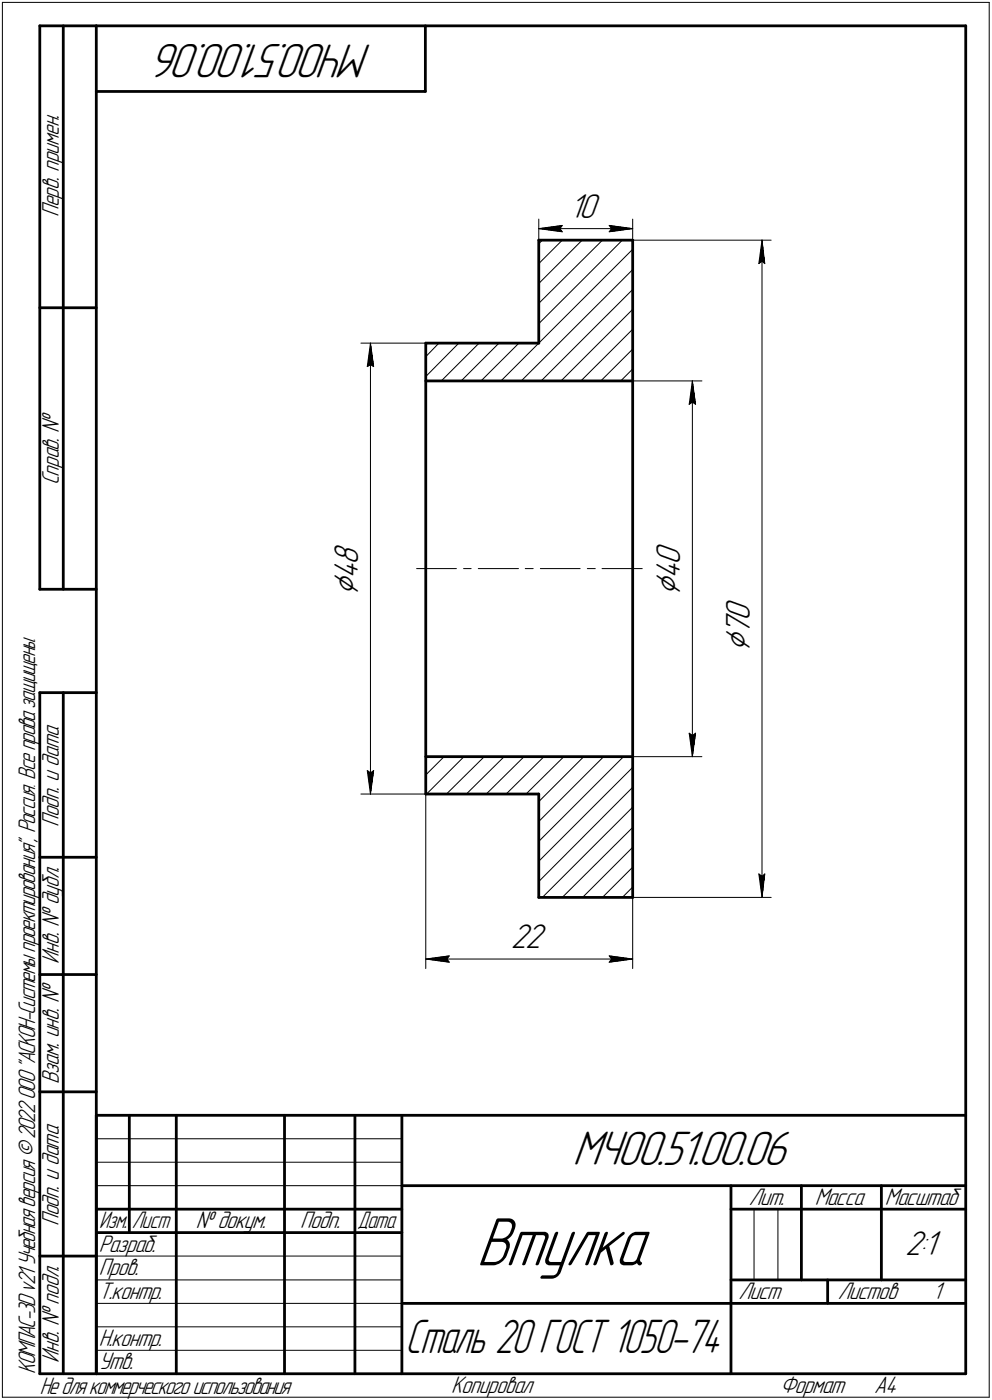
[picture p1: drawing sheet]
<svg xmlns="http://www.w3.org/2000/svg" width="211mm" height="298mm" viewBox="0 0 211 298" stroke-linecap="round" stroke-linejoin="round" font-family="sans-serif">
<g fill="none" stroke="#000" stroke-width=".59">
<path d="M8.5 5.5v120zM8.5 5.5h12zM13.5 5.5v120zM20.5 5.5v287zM20.5 5.5h185zM20.5 19.5h70zM90.5 5.5v14zM205.5 5.5v287zM114.6 51.1v22zM114.6 51.1h20zM134.6 51.1v140zM8.5 65.5h12z"/>
<path d="M90.6 73.1v96zM90.6 73.1h24zM90.6 81.1h44zM8.5 125.5h12zM8.5 147.5v145zM8.5 147.5h12zM13.5 147.5v145zM90.6 169.1h24zM90.6 161.1h44zM114.6 169.1v22zM8.5 182.5h12zM114.6 191.1h20z"/>
<path d="M8.5 207.5h12zM8.5 232.5h12zM20.5 237.5h185zM20.5 237.5v55zM27.5 237.5v25zM37.5 237.5v55zM60.5 237.5v55zM75.5 237.5v55zM85.5 237.5v55zM20.5 257.5h65zM85.5 252.5h120zM155.5 252.5v40z"/>
<path d="M155.5 257.5h15zM170.5 252.5v20zM170.5 257.5h35zM187.5 252.5v20zM8.5 267.5h12zM20.5 262.5h65zM85.5 277.5h70zM155.5 277.5h50zM155.5 272.5h50zM176.1 272.5v5zM8.5 292.5h12zM20.5 292.5h185z"/>
</g>
<g fill="none" stroke="#000" stroke-width=".21">
<path d="M.5 .5v297zM.5 .5h210zM210.5 .5v297zM114.6 56.1l5-5zM114.6 51.9l.8-.8zM114.6 46.7v4.4zM114.6 48.7l5-.7zM114.6 48.7l5 .7zM114.6 48.7h20zM119.1 48.7l.5 .7zM119.6 48l-.5 .7zM129.6 49.4l5-.7z"/>
<path d="M129.6 48l.5 .7zM129.6 48l5 .7zM130.1 48.7l-.5 .7zM134.6 51.1h29.5zM134.6 46.7v4.4zM161.5 56.1l.6-.5zM162.1 51.1l.6 5zM162.1 55.6l.6 .5zM162.1 51.1l-.6 5zM162.1 51.1v140zM76.8 73.1h13.8zM78.1 78.1l.7-.5z"/>
<path d="M78.8 73.1l.7 5zM78.8 77.6l.7 .5zM78.8 73.1l-.7 5zM78.8 73.1v96zM93.4 73.1l-2.8 2.8zM97.6 73.1l-7 7.1zM106.2 73.1l-8.1 8zM114.6 68.9l17.8-17.8zM114.6 64.6l13.6-13.5zM114.6 60.4l9.3-9.3zM93.9 81.1l8-8zM102.4 81.1l8-8z"/>
<path d="M106.6 81.1l28-28zM110.9 81.1l23.7-23.7zM115.1 81.1l19.5-19.5zM119.4 81.1l15.2-15.2zM123.6 81.1l11-11zM127.8 81.1l6.8-6.8zM132.1 81.1l2.5-2.5zM134.6 81.1h14.8zM146.6 86.1l.7-.5zM147.3 81.1l.7 5zM147.3 85.6l.7 .5zM147.3 81.1l-.7 5z"/>
<path d="M147.3 81.1v80zM88.6 121.1h8.5zM98.6 121.1h1.6zM101.8 121.1h8.5zM111.8 121.1h1.7zM115 121.1h8.4zM125 121.1h1.7zM128.1 121.1h8.6zM146.6 156.1l.7 5zM146.6 156.1l.7 .5zM147.3 156.6l.7-.5zM148 156.1l-.7 5z"/>
<path d="M76.8 169.1h13.8zM78.1 164.1l.7 5zM78.1 164.1l.7 .5zM78.8 164.6l.7-.5zM79.5 164.1l-.7 5zM90.6 165l3.9-3.9zM90.6 169.1v37.1zM90.8 169.1l7.9-8zM95 169.1l8-8zM99.2 169.1l8.1-8zM103.5 169.1l8-8zM107.7 169.1l8-8z"/>
<path d="M111.9 169.1l8.1-8zM114.6 179.2l18.1-18.1zM114.6 174.9l13.8-13.8zM114.6 170.7l9.6-9.6zM134.6 167.6l-20 20.1zM134.6 161.1h14.8zM114.6 183.4l20-20zM115.4 191.1l19.2-19.2zM119.6 191.1l15-14.9zM124 191.1l10.6-10.7zM128.2 191.1l6.4-6.4zM132.4 191.1l2.2-2.2z"/>
<path d="M134.6 191.1h29.5zM134.6 191.1v15.1zM161.5 186.1l.6 5zM161.5 186.1l.6 .5zM162.1 186.6l.6-.5zM162.7 186.1l-.6 5zM90.6 204.2l5-.7zM90.6 204.2l5 .7zM90.6 204.2h44zM95.1 204.2l.5 .7zM95.6 203.5l-.5 .7zM129.6 204.9l5-.7z"/>
<path d="M129.6 203.5l.5 .7zM129.6 203.5l5 .7zM130.1 204.2l-.5 .7zM20.5 247.5h65zM20.5 252.5h65zM20.5 242.5h65zM160.4 257.5v15zM165.5 257.5v15zM20.5 267.5h65zM20.5 272.5h65zM20.5 277.5h65zM.5 297.5h210z"/>
<path d="M20.5 282.5h65zM20.5 287.5h65z"/>
</g>
<g fill="#fff" stroke="#fff" stroke-width=".21">
<path d="M153.8 127.3h7.3zM153.8 127.4h7.3zM153.8 127.5h7.3zM153.8 127.6h7.3zM153.8 127.7h7.3zM153.8 127.8h7.3zM153.8 127.8h7.3zM153.8 127.9h7.3zM153.8 128h7.3zM153.8 128.1h7.3zM153.8 128.2h7.3zM153.8 128.3h7.3zM153.8 128.4h7.3zM153.8 128.4h7.3zM153.8 128.5h7.3zM153.8 128.6h7.3zM153.8 128.7h7.3zM153.8 128.8h7.3zM153.8 128.9h7.3zM153.8 128.9h7.3zM153.8 129h7.3zM153.8 129.1h7.3zM153.8 129.2h7.3zM153.8 129.3h7.3zM153.8 129.4h7.3zM153.8 129.5h7.3zM153.8 129.5h7.3zM153.8 129.6h7.3zM153.8 129.7h7.3zM153.8 129.8h7.3zM153.8 129.9h7.3zM153.8 130h7.3zM153.8 130h7.3zM153.8 130.1h7.3zM153.8 130.2h7.3zM153.8 130.3h7.3zM153.8 130.4h7.3zM153.8 130.5h7.3zM153.8 130.6h7.3zM153.8 130.6h7.3zM153.8 130.7h7.3zM153.8 130.8h7.3zM153.8 130.9h7.3zM153.8 131h7.3zM153.8 131.1h7.3zM153.8 131.1h7.3zM153.8 131.2h7.3zM153.8 131.3h7.3zM153.8 131.4h7.3zM153.8 131.5h7.3zM153.8 131.6h7.3zM153.8 131.7h7.3zM153.8 131.7h7.3zM153.8 131.8h7.3zM153.8 131.9h7.3zM153.8 132h7.3zM153.8 132.1h7.3zM153.8 132.2h7.3zM153.8 132.2h7.3zM153.8 132.3h7.3zM153.8 132.4h7.3zM153.8 132.5h7.3zM153.8 132.6h7.3zM153.8 132.7h7.3zM153.8 132.8h7.3zM153.8 132.8h7.3zM153.8 132.9h7.3zM153.8 133h7.3zM153.8 133.1h7.3zM153.8 133.2h7.3zM153.8 133.3h7.3zM153.8 133.3h7.3zM153.8 133.4h7.3zM153.8 133.5h7.3zM153.8 133.6h7.3zM153.8 133.7h7.3zM153.8 133.8h7.3zM153.8 133.9h7.3zM153.8 133.9h7.3zM153.8 134h7.3zM153.8 134.1h7.3zM153.8 134.2h7.3zM153.8 134.3h7.3zM153.8 134.4h7.3zM153.8 134.5h7.3zM153.8 134.5h7.3zM153.8 134.6h7.3zM153.8 134.7h7.3zM153.8 134.8h7.3zM153.8 134.9h7.3zM153.8 135h7.3zM153.8 135h7.3zM153.8 135.1h7.3zM153.8 135.2h7.3zM153.8 135.3h7.3zM153.8 135.4h7.3zM153.8 135.5h7.3zM153.8 135.6h7.3zM153.8 135.6h7.3zM153.8 135.7h7.3zM153.8 135.8h7.3zM153.8 135.9h7.3zM153.8 136h7.3zM153.8 136.1h7.3zM153.8 136.1h7.3zM153.8 136.2h7.3zM153.8 136.3h7.3zM153.8 136.4h7.3zM153.8 136.5h7.3zM153.8 136.6h7.3zM153.8 136.7h7.3zM153.8 136.7h7.3zM153.8 136.8h7.3zM153.8 136.9h7.3zM153.8 137h7.3zM153.8 137.1h7.3zM153.8 137.2h7.3zM153.8 137.2h7.3zM153.8 137.3h7.3zM153.8 137.4h7.3zM153.8 137.5h7.3zM153.8 137.6h7.3zM153.8 137.7h7.3zM153.8 137.8h7.3zM153.8 137.8h7.3zM153.8 137.9h7.3zM153.8 138h7.3zM153.8 138.1h7.3zM153.8 138.2h7.3zM153.8 138.3h7.3zM153.8 138.3h7.3zM153.8 138.4h7.3zM153.8 138.5h7.3zM153.8 138.6h7.3zM153.8 138.7h7.3zM153.8 138.8h7.3z"/>
<path d="M160.9 185.6h2.4zM161 185.7h2.3zM161 185.8h2.3zM161 185.8h2.3zM161 185.9h2.3zM161 186h2.3zM161 186.1h2.3zM161 186.2h2.3zM161 186.3h2.2zM161 186.4h2.2zM161 186.4h2.2zM161 186.5h2.2zM161 186.6h2.2zM161 186.7h2.2zM161 186.8h2.2zM161.1 186.9h2.1zM161.1 186.9h2.1zM161.1 187h2.1zM161.1 187.1h2.1zM161.1 187.2h2.1zM161.1 187.3h2.1zM161.1 187.4h2.1zM161.1 187.5h2zM161.2 187.5h1.9zM161.2 187.6h1.9zM161.2 187.7h1.9zM161.2 187.8h1.9zM161.2 187.9h1.9zM161.2 188h1.9zM161.2 188h1.9zM161.3 188.1h1.7zM161.3 188.2h1.7zM161.3 188.3h1.7zM161.3 188.4h1.7zM161.3 188.5h1.7zM161.3 188.6h1.7zM161.3 188.6h1.7zM161.4 188.7h1.5zM161.4 188.8h1.5zM161.4 188.9h1.5zM161.4 189h1.5zM161.4 189.1h1.5zM161.4 189.1h1.5zM161.4 189.2h1.5zM161.4 189.3h1.4zM161.5 189.4h1.3zM161.5 189.5h1.3zM161.5 189.6h1.2zM161.5 189.7h1.2zM161.6 189.7h1.1zM161.6 189.8h1zM161.6 189.9h1zM161.7 190h.9zM161.7 190.1h.9zM161.8 190.2h.8zM161.8 190.2h.7zM161.9 190.3h.6zM161.9 190.4h.6zM161.9 190.5h.5zM162 190.6h.4zM162 190.7h.3zM162.1 190.8h.2zM162.1 190.8h.2z"/>
<path d="M162.1 51.4h.2zM162.1 51.5h.2zM162 51.6h.3zM162 51.6h.4zM161.9 51.7h.5zM161.9 51.8h.6zM161.9 51.9h.6zM161.8 52h.7zM161.8 52.1h.8zM161.7 52.2h.9zM161.7 52.2h.9zM161.6 52.3h1zM161.6 52.4h1zM161.6 52.5h1.1zM161.5 52.6h1.2zM161.5 52.7h1.2zM161.5 52.7h1.3zM161.5 52.8h1.3zM161.4 52.9h1.4zM161.4 53h1.5zM161.4 53.1h1.5zM161.4 53.2h1.5zM161.4 53.3h1.5zM161.4 53.3h1.5zM161.4 53.4h1.5zM161.4 53.5h1.5zM161.3 53.6h1.7zM161.3 53.7h1.7zM161.3 53.8h1.7zM161.3 53.8h1.7zM161.3 53.9h1.7zM161.3 54h1.7zM161.3 54.1h1.7zM161.2 54.2h1.9zM161.2 54.3h1.9zM161.2 54.4h1.9zM161.2 54.4h1.9zM161.2 54.5h1.9zM161.2 54.6h1.9zM161.2 54.7h1.9zM161.1 54.8h2zM161.1 54.9h2.1zM161.1 54.9h2.1zM161.1 55h2.1zM161.1 55.1h2.1zM161.1 55.2h2.1zM161.1 55.3h2.1zM161.1 55.4h2.1zM161 55.5h2.2zM161 55.5h2.2zM161 55.6h2.2zM161 55.7h2.2zM161 55.8h2.2zM161 55.9h2.2zM161 56h2.2zM161 56h2.3zM161 56.1h2.3zM161 56.2h2.3zM161 56.3h2.3zM161 56.4h2.3zM161 56.5h2.3zM161 56.6h2.3z"/>
<path d="M70.4 115.4h7.4zM70.4 115.5h7.4zM70.4 115.6h7.4zM70.4 115.7h7.4zM70.4 115.7h7.4zM70.4 115.8h7.4zM70.4 115.9h7.4zM70.4 116h7.4zM70.4 116.1h7.4zM70.4 116.2h7.4zM70.4 116.2h7.4zM70.4 116.3h7.4zM70.4 116.4h7.4zM70.4 116.5h7.4zM70.4 116.6h7.4zM70.4 116.7h7.4zM70.4 116.8h7.4zM70.4 116.8h7.4zM70.4 116.9h7.4zM70.4 117h7.4zM70.4 117.1h7.4zM70.4 117.2h7.4zM70.4 117.3h7.4zM70.4 117.3h7.4zM70.4 117.4h7.4zM70.4 117.5h7.4zM70.4 117.6h7.4zM70.4 117.7h7.4zM70.4 117.8h7.4zM70.4 117.9h7.4zM70.4 117.9h7.4zM70.4 118h7.4zM70.4 118.1h7.4zM70.4 118.2h7.4zM70.4 118.3h7.4zM70.4 118.4h7.4zM70.4 118.4h7.4zM70.4 118.5h7.4zM70.4 118.6h7.4zM70.4 118.7h7.4zM70.4 118.8h7.4zM70.4 118.9h7.4zM70.4 119h7.4zM70.4 119h7.4zM70.4 119.1h7.4zM70.4 119.2h7.4zM70.4 119.3h7.4zM70.4 119.4h7.4zM70.4 119.5h7.4zM70.4 119.5h7.4zM70.4 119.6h7.4zM70.4 119.7h7.4zM70.4 119.8h7.4zM70.4 119.9h7.4zM70.4 120h7.4zM70.4 120.1h7.4zM70.4 120.1h7.4zM70.4 120.2h7.4zM70.4 120.3h7.4zM70.4 120.4h7.4zM70.4 120.5h7.4zM70.4 120.6h7.4zM70.4 120.6h7.4zM70.4 120.7h7.4zM70.4 120.8h7.4zM70.4 120.9h7.4zM70.4 121h7.4zM70.4 121.1h7.4zM70.4 121.2h7.4zM70.4 121.2h7.4zM70.4 121.3h7.4zM70.4 121.4h7.4zM70.4 121.5h7.4zM70.4 121.6h7.4zM70.4 121.7h7.4zM70.4 121.8h7.4zM70.4 121.8h7.4zM70.4 121.9h7.4zM70.4 122h7.4zM70.4 122.1h7.4zM70.4 122.2h7.4zM70.4 122.3h7.4zM70.4 122.3h7.4zM70.4 122.4h7.4zM70.4 122.5h7.4zM70.4 122.6h7.4zM70.4 122.7h7.4zM70.4 122.8h7.4zM70.4 122.9h7.4zM70.4 122.9h7.4zM70.4 123h7.4zM70.4 123.1h7.4zM70.4 123.2h7.4zM70.4 123.3h7.4zM70.4 123.4h7.4zM70.4 123.4h7.4zM70.4 123.5h7.4zM70.4 123.6h7.4zM70.4 123.7h7.4zM70.4 123.8h7.4zM70.4 123.9h7.4zM70.4 124h7.4zM70.4 124h7.4zM70.4 124.1h7.4zM70.4 124.2h7.4zM70.4 124.3h7.4zM70.4 124.4h7.4zM70.4 124.5h7.4zM70.4 124.5h7.4zM70.4 124.6h7.4zM70.4 124.7h7.4zM70.4 124.8h7.4zM70.4 124.9h7.4zM70.4 125h7.4zM70.4 125.1h7.4zM70.4 125.1h7.4zM70.4 125.2h7.4zM70.4 125.3h7.4zM70.4 125.4h7.4zM70.4 125.5h7.4zM70.4 125.6h7.4zM70.4 125.6h7.4zM70.4 125.7h7.4zM70.4 125.8h7.4zM70.4 125.9h7.4zM70.4 126h7.4zM70.4 126.1h7.4zM70.4 126.2h7.4zM70.4 126.2h7.4zM70.4 126.3h7.4zM70.4 126.4h7.4zM70.4 126.5h7.4zM70.4 126.6h7.4zM70.4 126.7h7.4zM70.4 126.7h7.4z"/>
<path d="M77.6 163.6h2.5zM77.7 163.7h2.4zM77.7 163.7h2.4zM77.7 163.8h2.4zM77.7 163.9h2.4zM77.7 164h2.4zM77.7 164.1h2.4zM77.7 164.2h2.4zM77.7 164.3h2.3zM77.8 164.3h2.2zM77.8 164.4h2.2zM77.8 164.5h2.2zM77.8 164.6h2.2zM77.8 164.7h2.2zM77.8 164.8h2.2zM77.8 164.8h2.1zM77.8 164.9h2.1zM77.8 165h2.1zM77.9 165.1h2zM77.9 165.2h2zM77.9 165.3h2zM77.9 165.4h2zM77.9 165.4h1.9zM77.9 165.5h1.9zM77.9 165.6h1.9zM77.9 165.7h1.9zM77.9 165.8h1.9zM78 165.9h1.8zM78 165.9h1.8zM78 166h1.8zM78 166.1h1.8zM78 166.2h1.8zM78 166.3h1.8zM78 166.4h1.8zM78 166.5h1.8zM78 166.5h1.8zM78.1 166.6h1.7zM78.1 166.7h1.6zM78.1 166.8h1.6zM78.1 166.9h1.6zM78.1 167h1.6zM78.1 167h1.6zM78.1 167.1h1.6zM78.1 167.2h1.6zM78.1 167.3h1.5zM78.1 167.4h1.5zM78.1 167.5h1.5zM78.2 167.6h1.3zM78.2 167.6h1.3zM78.3 167.7h1.1zM78.3 167.8h1.1zM78.3 167.9h1zM78.4 168h.9zM78.4 168.1h.9zM78.5 168.1h.7zM78.5 168.2h.7zM78.6 168.3h.6zM78.6 168.4h.6zM78.6 168.5h.5zM78.7 168.6h.4zM78.7 168.7h.4zM78.7 168.7h.3zM78.7 168.8h.3z"/>
<path d="M78.7 73.3h.3zM78.7 73.4h.3zM78.7 73.5h.4zM78.7 73.6h.4zM78.7 73.7h.4zM78.6 73.7h.6zM78.6 73.8h.6zM78.5 73.9h.7zM78.5 74h.7zM78.5 74.1h.7zM78.4 74.2h.9zM78.4 74.3h.9zM78.3 74.3h1.1zM78.3 74.4h1.1zM78.3 74.5h1.1zM78.2 74.6h1.3zM78.2 74.7h1.3zM78.1 74.8h1.5zM78.1 74.8h1.5zM78.1 74.9h1.5zM78.1 75h1.6zM78.1 75.1h1.6zM78.1 75.2h1.6zM78.1 75.3h1.6zM78.1 75.4h1.6zM78.1 75.4h1.6zM78.1 75.5h1.6zM78.1 75.6h1.7zM78 75.7h1.8zM78 75.8h1.8zM78 75.9h1.8zM78 75.9h1.8zM78 76h1.8zM78 76.1h1.8zM78 76.2h1.8zM78 76.3h1.8zM78 76.4h1.8zM77.9 76.5h1.9zM77.9 76.5h1.9zM77.9 76.6h1.9zM77.9 76.7h1.9zM77.9 76.8h2zM77.9 76.9h2zM77.9 77h2zM77.9 77h2zM77.8 77.1h2.1zM77.8 77.2h2.1zM77.8 77.3h2.1zM77.8 77.4h2.2zM77.8 77.5h2.2zM77.8 77.6h2.2zM77.8 77.6h2.2zM77.8 77.7h2.2zM77.8 77.8h2.2zM77.7 77.9h2.3zM77.7 78h2.4zM77.7 78.1h2.4zM77.7 78.1h2.4zM77.7 78.2h2.4zM77.7 78.3h2.4zM77.7 78.4h2.4zM77.7 78.5h2.4z"/>
<path d="M121.2 41.7h6.8zM121.2 41.7h6.8zM121.2 41.8h6.8zM121.2 41.9h6.8zM121.2 42h6.8zM121.2 42.1h6.8zM121.2 42.2h6.8zM121.2 42.2h6.8zM121.2 42.3h6.8zM121.2 42.4h6.8zM121.2 42.5h6.8zM121.2 42.6h6.8zM121.2 42.7h6.8zM121.2 42.8h6.8zM121.2 42.8h6.8zM121.2 42.9h6.8zM121.2 43h6.8zM121.2 43.1h6.8zM121.2 43.2h6.8zM121.2 43.3h6.8zM121.2 43.3h6.8zM121.2 43.4h6.8zM121.2 43.5h6.8zM121.2 43.6h6.8zM121.2 43.7h6.8zM121.2 43.8h6.8zM121.2 43.9h6.8zM121.2 43.9h6.8zM121.2 44h6.8zM121.2 44.1h6.8zM121.2 44.2h6.8zM121.2 44.3h6.8zM121.2 44.4h6.8zM121.2 44.4h6.8zM121.2 44.5h6.8zM121.2 44.6h6.8zM121.2 44.7h6.8zM121.2 44.8h6.8zM121.2 44.9h6.8zM121.2 45h6.8zM121.2 45h6.8zM121.2 45.1h6.8zM121.2 45.2h6.8zM121.2 45.3h6.8zM121.2 45.4h6.8zM121.2 45.5h6.8zM121.2 45.6h6.8zM121.2 45.6h6.8zM121.2 45.7h6.8zM121.2 45.8h6.8zM121.2 45.9h6.8zM121.2 46h6.8zM121.2 46.1h6.8zM121.2 46.1h6.8zM121.2 46.2h6.8zM121.2 46.3h6.8zM121.2 46.4h6.8zM121.2 46.5h6.8zM121.2 46.6h6.8zM121.2 46.7h6.8zM121.2 46.7h6.8zM121.2 46.8h6.8zM121.2 46.9h6.8zM121.2 47h6.8zM121.2 47.1h6.8zM121.2 47.2h6.8zM121.2 47.2h6.8zM121.2 47.3h6.8zM121.2 47.4h6.8zM121.2 47.5h6.8zM121.2 47.6h6.8z"/>
<path d="M119.5 47.5h.6zM119 47.6h1.1zM118.3 47.7h1.8zM117.7 47.8h2.4zM117.1 47.8h3zM116.4 47.9h3.7zM116.2 48h3.9zM116.1 48.1h4zM115.8 48.2h4.3zM115.7 48.3h4.4zM115.5 48.3h4.6zM115.2 48.4h4.9zM115.1 48.5h5zM114.9 48.6h5.2zM114.6 48.7h5.5zM114.9 48.8h5.2zM115.1 48.9h5zM115.2 48.9h4.9zM115.5 49h4.6zM115.7 49.1h4.4zM115.8 49.2h4.3zM116.1 49.3h4zM116.2 49.4h3.9zM116.4 49.4h3.7zM117.2 49.5h2.9zM117.9 49.6h2.2zM118.7 49.7h1.4zM119.5 49.8h.6z"/>
<path d="M129.1 47.5h.7zM129.1 47.6h1.3zM129.1 47.7h1.9zM129.1 47.8h2.6zM129.1 47.8h3.1zM129.1 47.9h3.7zM129.1 48h4zM129.1 48.1h4.2zM129.1 48.2h4.3zM129.1 48.3h4.6zM129.1 48.3h4.8zM129.1 48.4h4.9zM129.1 48.5h5.2zM129.1 48.6h5.4zM129.1 48.7h5.5zM129.1 48.8h5.4zM129.1 48.9h5.2zM129.1 48.9h4.9zM129.1 49h4.8zM129.1 49.1h4.6zM129.1 49.2h4.3zM129.1 49.3h4.2zM129.1 49.4h4zM129.1 49.4h3.7zM129.1 49.5h3.1zM129.1 49.6h2.3zM129.1 49.7h1.5zM129.1 49.8h.8z"/>
<path d="M108.6 197.2h8zM108.6 197.3h8zM108.6 197.4h8zM108.6 197.4h8zM108.6 197.5h8zM108.6 197.6h8zM108.6 197.7h8zM108.6 197.8h8zM108.6 197.9h8zM108.6 198h8zM108.6 198h8zM108.6 198.1h8zM108.6 198.2h8zM108.6 198.3h8zM108.6 198.4h8zM108.6 198.5h8zM108.6 198.5h8zM108.6 198.6h8zM108.6 198.7h8zM108.6 198.8h8zM108.6 198.9h8zM108.6 199h8zM108.6 199.1h8zM108.6 199.1h8zM108.6 199.2h8zM108.6 199.3h8zM108.6 199.4h8zM108.6 199.5h8zM108.6 199.6h8zM108.6 199.6h8zM108.6 199.7h8zM108.6 199.8h8zM108.6 199.9h8zM108.6 200h8zM108.6 200.1h8zM108.6 200.2h8zM108.6 200.2h8zM108.6 200.3h8zM108.6 200.4h8zM108.6 200.5h8zM108.6 200.6h8zM108.6 200.7h8zM108.6 200.7h8zM108.6 200.8h8zM108.6 200.9h8zM108.6 201h8zM108.6 201.1h8zM108.6 201.2h8zM108.6 201.3h8zM108.6 201.3h8zM108.6 201.4h8zM108.6 201.5h8zM108.6 201.6h8zM108.6 201.7h8zM108.6 201.8h8zM108.6 201.8h8zM108.6 201.9h8zM108.6 202h8zM108.6 202.1h8zM108.6 202.2h8zM108.6 202.3h8zM108.6 202.4h8zM108.6 202.4h8zM108.6 202.5h8zM108.6 202.6h8zM108.6 202.7h8zM108.6 202.8h8zM108.6 202.9h8zM108.6 202.9h8zM108.6 203h8zM108.6 203.1h8z"/>
<path d="M95.4 203.1h.7zM94.7 203.2h1.4zM93.9 203.3h2.2zM93.1 203.4h3zM92.4 203.5h3.7zM92.2 203.5h3.9zM92 203.6h4.1zM91.8 203.7h4.3zM91.6 203.8h4.5zM91.4 203.9h4.7zM91.2 204h4.9zM91 204h5.1zM90.8 204.1h5.3zM90.6 204.2h5.5zM90.8 204.3h5.3zM91 204.4h5.1zM91.2 204.5h4.9zM91.4 204.6h4.7zM91.6 204.6h4.5zM91.8 204.7h4.3zM92 204.8h4.1zM92.2 204.9h3.9zM92.4 205h3.7zM93 205.1h3.1zM93.6 205.1h2.5zM94.2 205.2h1.9zM94.9 205.3h1.2zM95.5 205.4h.6z"/>
<path d="M129.1 203.1h.8zM129.1 203.2h1.5zM129.1 203.3h2.3zM129.1 203.4h3.1zM129.1 203.5h3.7zM129.1 203.5h4zM129.1 203.6h4.2zM129.1 203.7h4.3zM129.1 203.8h4.6zM129.1 203.9h4.8zM129.1 204h4.9zM129.1 204h5.2zM129.1 204.1h5.4zM129.1 204.2h5.5zM129.1 204.3h5.4zM129.1 204.4h5.2zM129.1 204.5h4.9zM129.1 204.6h4.8zM129.1 204.6h4.6zM129.1 204.7h4.3zM129.1 204.8h4.2zM129.1 204.9h4zM129.1 205h3.7zM129.1 205.1h3.1zM129.1 205.1h2.6zM129.1 205.2h1.9zM129.1 205.3h1.3zM129.1 205.4h.7z"/>
<path d="M138.9 115.4h7.4zM138.9 115.5h7.4zM138.9 115.6h7.4zM138.9 115.7h7.4zM138.9 115.7h7.4zM138.9 115.8h7.4zM138.9 115.9h7.4zM138.9 116h7.4zM138.9 116.1h7.4zM138.9 116.2h7.4zM138.9 116.2h7.4zM138.9 116.3h7.4zM138.9 116.4h7.4zM138.9 116.5h7.4zM138.9 116.6h7.4zM138.9 116.7h7.4zM138.9 116.8h7.4zM138.9 116.8h7.4zM138.9 116.9h7.4zM138.9 117h7.4zM138.9 117.1h7.4zM138.9 117.2h7.4zM138.9 117.3h7.4zM138.9 117.3h7.4zM138.9 117.4h7.4zM138.9 117.5h7.4zM138.9 117.6h7.4zM138.9 117.7h7.4zM138.9 117.8h7.4zM138.9 117.9h7.4zM138.9 117.9h7.4zM138.9 118h7.4zM138.9 118.1h7.4zM138.9 118.2h7.4zM138.9 118.3h7.4zM138.9 118.4h7.4zM138.9 118.4h7.4zM138.9 118.5h7.4zM138.9 118.6h7.4zM138.9 118.7h7.4zM138.9 118.8h7.4zM138.9 118.9h7.4zM138.9 119h7.4zM138.9 119h7.4zM138.9 119.1h7.4zM138.9 119.2h7.4zM138.9 119.3h7.4zM138.9 119.4h7.4zM138.9 119.5h7.4zM138.9 119.5h7.4zM138.9 119.6h7.4zM138.9 119.7h7.4zM138.9 119.8h7.4zM138.9 119.9h7.4zM138.9 120h7.4zM138.9 120.1h7.4zM138.9 120.1h7.4zM138.9 120.2h7.4zM138.9 120.3h7.4zM138.9 120.4h7.4zM138.9 120.5h7.4zM138.9 120.6h7.4zM138.9 120.6h7.4zM138.9 120.7h7.4zM138.9 120.8h7.4zM138.9 120.9h7.4zM138.9 121h7.4zM138.9 121.1h7.4zM138.9 121.2h7.4zM138.9 121.2h7.4zM138.9 121.3h7.4zM138.9 121.4h7.4zM138.9 121.5h7.4zM138.9 121.6h7.4zM138.9 121.7h7.4zM138.9 121.8h7.4zM138.9 121.8h7.4zM138.9 121.9h7.4zM138.9 122h7.4zM138.9 122.1h7.4zM138.9 122.2h7.4zM138.9 122.3h7.4zM138.9 122.3h7.4zM138.9 122.4h7.4zM138.9 122.5h7.4zM138.9 122.6h7.4zM138.9 122.7h7.4zM138.9 122.8h7.4zM138.9 122.9h7.4zM138.9 122.9h7.4zM138.9 123h7.4zM138.9 123.1h7.4zM138.9 123.2h7.4zM138.9 123.3h7.4zM138.9 123.4h7.4zM138.9 123.4h7.4zM138.9 123.5h7.4zM138.9 123.6h7.4zM138.9 123.7h7.4zM138.9 123.8h7.4zM138.9 123.9h7.4zM138.9 124h7.4zM138.9 124h7.4zM138.9 124.1h7.4zM138.9 124.2h7.4zM138.9 124.3h7.4zM138.9 124.4h7.4zM138.9 124.5h7.4zM138.9 124.5h7.4zM138.9 124.6h7.4zM138.9 124.7h7.4zM138.9 124.8h7.4zM138.9 124.9h7.4zM138.9 125h7.4zM138.9 125.1h7.4zM138.9 125.1h7.4zM138.9 125.2h7.4zM138.9 125.3h7.4zM138.9 125.4h7.4zM138.9 125.5h7.4zM138.9 125.6h7.4zM138.9 125.6h7.4zM138.9 125.7h7.4zM138.9 125.8h7.4zM138.9 125.9h7.4zM138.9 126h7.4zM138.9 126.1h7.4zM138.9 126.2h7.4zM138.9 126.2h7.4zM138.9 126.3h7.4zM138.9 126.4h7.4zM138.9 126.5h7.4zM138.9 126.6h7.4zM138.9 126.7h7.4zM138.9 126.7h7.4z"/>
<path d="M147.2 81.4h.3zM147.2 81.4h.3zM147.2 81.5h.4zM147.2 81.6h.4zM147.1 81.7h.5zM147.1 81.8h.6zM147.1 81.9h.6zM147 82h.7zM147 82h.7zM146.9 82.1h.9zM146.9 82.2h.9zM146.8 82.3h1zM146.8 82.4h1.1zM146.8 82.5h1.1zM146.7 82.5h1.3zM146.7 82.6h1.3zM146.6 82.7h1.5zM146.6 82.8h1.5zM146.6 82.9h1.5zM146.6 83h1.6zM146.6 83.1h1.6zM146.6 83.1h1.6zM146.6 83.2h1.6zM146.6 83.3h1.6zM146.6 83.4h1.6zM146.6 83.5h1.6zM146.6 83.6h1.7zM146.5 83.7h1.8zM146.5 83.7h1.8zM146.5 83.8h1.8zM146.5 83.9h1.8zM146.5 84h1.8zM146.5 84.1h1.8zM146.5 84.2h1.8zM146.5 84.2h1.8zM146.5 84.3h1.8zM146.4 84.4h1.9zM146.4 84.5h1.9zM146.4 84.6h1.9zM146.4 84.7h1.9zM146.4 84.8h1.9zM146.4 84.8h2zM146.4 84.9h2zM146.4 85h2zM146.4 85.1h2zM146.3 85.2h2.1zM146.3 85.3h2.1zM146.3 85.3h2.1zM146.3 85.4h2.2zM146.3 85.5h2.2zM146.3 85.6h2.2zM146.3 85.7h2.2zM146.3 85.8h2.2zM146.3 85.9h2.2zM146.2 85.9h2.3zM146.2 86h2.4zM146.2 86.1h2.4zM146.2 86.2h2.4zM146.2 86.3h2.4zM146.2 86.4h2.4zM146.2 86.4h2.4zM146.2 86.5h2.4z"/>
<path d="M146.1 155.6h2.5zM146.2 155.7h2.4zM146.2 155.8h2.4zM146.2 155.9h2.4zM146.2 156h2.4zM146.2 156h2.4zM146.2 156.1h2.4zM146.2 156.2h2.4zM146.2 156.3h2.3zM146.3 156.4h2.2zM146.3 156.5h2.2zM146.3 156.5h2.2zM146.3 156.6h2.2zM146.3 156.7h2.2zM146.3 156.8h2.2zM146.3 156.9h2.1zM146.3 157h2.1zM146.3 157.1h2.1zM146.4 157.1h2zM146.4 157.2h2zM146.4 157.3h2zM146.4 157.4h2zM146.4 157.5h1.9zM146.4 157.6h1.9zM146.4 157.6h1.9zM146.4 157.7h1.9zM146.4 157.8h1.9zM146.5 157.9h1.8zM146.5 158h1.8zM146.5 158.1h1.8zM146.5 158.2h1.8zM146.5 158.2h1.8zM146.5 158.3h1.8zM146.5 158.4h1.8zM146.5 158.5h1.8zM146.5 158.6h1.8zM146.6 158.7h1.7zM146.6 158.7h1.6zM146.6 158.8h1.6zM146.6 158.9h1.6zM146.6 159h1.6zM146.6 159.1h1.6zM146.6 159.2h1.6zM146.6 159.3h1.6zM146.6 159.3h1.5zM146.6 159.4h1.5zM146.6 159.5h1.5zM146.7 159.6h1.3zM146.7 159.7h1.3zM146.8 159.8h1.1zM146.8 159.9h1.1zM146.8 159.9h1zM146.9 160h.9zM146.9 160.1h.9zM147 160.2h.7zM147 160.3h.7zM147.1 160.4h.6zM147.1 160.4h.6zM147.1 160.5h.5zM147.2 160.6h.4zM147.2 160.7h.4zM147.2 160.8h.3zM147.2 160.9h.3z"/>
</g>
<g fill="#000" stroke="#000" stroke-width=".21">
<path d="M114.6 48.7h4.5zM115.3 48.8h3.9zM115.9 48.9h3.4zM116.6 48.9h2.8zM117.2 49h2.2zM117.8 49.1h1.7zM118.4 49.2h1.1zM119 49.3h.6z"/>
<path d="M119 48.1h.6zM118.4 48.2h1.1zM117.8 48.3h1.7zM117.2 48.3h2.2zM116.6 48.4h2.8zM115.9 48.5h3.4zM115.3 48.6h3.9z"/>
<path d="M129.7 48.1h.6zM129.8 48.2h1.1zM129.9 48.3h1.7zM129.9 48.3h2.3zM130 48.4h2.8zM130 48.5h3.4zM130.1 48.6h3.9z"/>
<path d="M130.1 48.7h4.5zM130.1 48.8h3.9zM130 48.9h3.4zM130 48.9h2.8zM129.9 49h2.3zM129.9 49.1h1.7zM129.8 49.2h1.1zM129.7 49.3h.6z"/>
<path d="M162 52.4h.1zM162 52.5h.1zM162 52.6h.1zM162 52.7h.1zM162 52.7h.1zM162 52.8h.1zM162 52.9h.1zM162 53h.1zM161.9 53.1h.2zM161.9 53.2h.2zM161.9 53.3h.2zM161.9 53.3h.2zM161.9 53.4h.2zM161.9 53.5h.2zM161.9 53.6h.2zM161.8 53.7h.3zM161.8 53.8h.3zM161.8 53.8h.3zM161.8 53.9h.3zM161.8 54h.3zM161.8 54.1h.3zM161.8 54.2h.3zM161.7 54.3h.4zM161.7 54.4h.4zM161.7 54.4h.4zM161.7 54.5h.4zM161.7 54.6h.4zM161.7 54.7h.4zM161.7 54.8h.4zM161.7 54.9h.4zM161.6 54.9h.5zM161.6 55h.5zM161.6 55.1h.5zM161.6 55.2h.5zM161.6 55.3h.5zM161.6 55.4h.5zM161.6 55.5h.5zM161.5 55.5h.6zM161.5 55.6h.6zM161.5 55.7h.6zM161.5 55.8h.5zM161.5 55.9h.3zM161.5 56h.2z"/>
<path d="M162.1 51.9h.2zM162.1 52h.2zM162.1 52.1h.2zM162.1 52.2h.2zM162.1 52.2h.2zM162.1 52.3h.2zM162.1 52.4h.2zM162.1 52.5h.2zM162.1 52.6h.3zM162.1 52.7h.3zM162.1 52.7h.3zM162.1 52.8h.3zM162.1 52.9h.3zM162.1 53h.3zM162.1 53.1h.3zM162.1 53.2h.3zM162.1 53.3h.3zM162.1 53.3h.4zM162.1 53.4h.4zM162.1 53.5h.4zM162.1 53.6h.4zM162.1 53.7h.4zM162.1 53.8h.4zM162.1 53.8h.4zM162.1 53.9h.4zM162.1 54h.5zM162.1 54.1h.5zM162.1 54.2h.5zM162.1 54.3h.5zM162.1 54.4h.5zM162.1 54.4h.5zM162.1 54.5h.5zM162.1 54.6h.5zM162.1 54.7h.5zM162.1 54.8h.5zM162.1 54.9h.5zM162.1 54.9h.5zM162.1 55h.5zM162.1 55.1h.5zM162.1 55.2h.5zM162.1 55.3h.5zM162.1 55.4h.5zM162.1 55.5h.6zM162.1 55.5h.6zM162.1 55.6h.6zM162.3 55.7h.4zM162.4 55.8h.3zM162.5 55.9h.2zM162.6 56h.1z"/>
<path d="M78.7 74.3h.1zM78.7 74.4h.1zM78.7 74.5h.1zM78.7 74.6h.1zM78.7 74.7h.1zM78.7 74.8h.1zM78.7 74.8h.1zM78.7 74.9h.1zM78.6 75h.2zM78.6 75.1h.2zM78.6 75.2h.2zM78.6 75.3h.2zM78.6 75.4h.2zM78.6 75.4h.2zM78.6 75.5h.2zM78.5 75.6h.3zM78.5 75.7h.3zM78.5 75.8h.3zM78.5 75.9h.3zM78.5 75.9h.3zM78.5 76h.3zM78.5 76.1h.3zM78.4 76.2h.4zM78.4 76.3h.4zM78.4 76.4h.4zM78.4 76.5h.4zM78.4 76.5h.4zM78.4 76.6h.4zM78.4 76.7h.4zM78.4 76.8h.4zM78.3 76.9h.5zM78.3 77h.5zM78.3 77h.5zM78.3 77.1h.5zM78.3 77.2h.5zM78.3 77.3h.5zM78.3 77.4h.5zM78.2 77.5h.6zM78.2 77.6h.6zM78.2 77.6h.6zM78.2 77.7h.5zM78.2 77.8h.4zM78.2 77.9h.3z"/>
<path d="M78.8 73.7h.2zM78.8 73.8h.2zM78.8 73.9h.2zM78.8 74h.2zM78.8 74.1h.2zM78.8 74.2h.2zM78.8 74.3h.2zM78.8 74.3h.3zM78.8 74.4h.3zM78.8 74.5h.3zM78.8 74.6h.3zM78.8 74.7h.3zM78.8 74.8h.3zM78.8 74.8h.3zM78.8 74.9h.3zM78.8 75h.4zM78.8 75.1h.4zM78.8 75.2h.4zM78.8 75.3h.4zM78.8 75.4h.4zM78.8 75.4h.4zM78.8 75.5h.4zM78.8 75.6h.4zM78.8 75.7h.4zM78.8 75.8h.4zM78.8 75.9h.4zM78.8 75.9h.4zM78.8 76h.4zM78.8 76.1h.4zM78.8 76.2h.5zM78.8 76.3h.5zM78.8 76.4h.5zM78.8 76.5h.5zM78.8 76.5h.5zM78.8 76.6h.5zM78.8 76.7h.5zM78.8 76.8h.5zM78.8 76.9h.6zM78.8 77h.6zM78.8 77h.6zM78.8 77.1h.6zM78.8 77.2h.6zM78.8 77.3h.6zM78.8 77.4h.6zM78.8 77.5h.7zM78.8 77.6h.7zM78.8 77.6h.7zM79 77.7h.5zM79.2 77.8h.3zM79.2 77.9h.3z"/>
<path d="M147.2 82.4h.1zM147.2 82.5h.1zM147.2 82.5h.1zM147.2 82.6h.1zM147.2 82.7h.1zM147.2 82.8h.1zM147.2 82.9h.1zM147.2 83h.1zM147.1 83.1h.2zM147.1 83.1h.2zM147.1 83.2h.2zM147.1 83.3h.2zM147.1 83.4h.2zM147.1 83.5h.2zM147.1 83.6h.2zM147 83.7h.3zM147 83.7h.3zM147 83.8h.3zM147 83.9h.3zM147 84h.3zM147 84.1h.3zM147 84.2h.3zM146.9 84.2h.4zM146.9 84.3h.4zM146.9 84.4h.4zM146.9 84.5h.4zM146.9 84.6h.4zM146.9 84.7h.4zM146.9 84.8h.4zM146.9 84.8h.4zM146.8 84.9h.5zM146.8 85h.5zM146.8 85.1h.5zM146.8 85.2h.5zM146.8 85.3h.5zM146.8 85.3h.5zM146.8 85.4h.5zM146.7 85.5h.6zM146.7 85.6h.6zM146.7 85.7h.5zM146.7 85.8h.5zM146.7 85.9h.3zM146.7 85.9h.2z"/>
<path d="M147.3 81.8h.2zM147.3 81.9h.2zM147.3 82h.2zM147.3 82h.2zM147.3 82.1h.2zM147.3 82.2h.2zM147.3 82.3h.2zM147.3 82.4h.3zM147.3 82.5h.3zM147.3 82.5h.3zM147.3 82.6h.3zM147.3 82.7h.3zM147.3 82.8h.3zM147.3 82.9h.3zM147.3 83h.3zM147.3 83.1h.4zM147.3 83.1h.4zM147.3 83.2h.4zM147.3 83.3h.4zM147.3 83.4h.4zM147.3 83.5h.4zM147.3 83.6h.4zM147.3 83.7h.4zM147.3 83.7h.4zM147.3 83.8h.4zM147.3 83.9h.4zM147.3 84h.4zM147.3 84.1h.4zM147.3 84.2h.4zM147.3 84.2h.5zM147.3 84.3h.5zM147.3 84.4h.5zM147.3 84.5h.5zM147.3 84.6h.5zM147.3 84.7h.5zM147.3 84.8h.5zM147.3 84.8h.5zM147.3 84.9h.6zM147.3 85h.6zM147.3 85.1h.6zM147.3 85.2h.6zM147.3 85.3h.6zM147.3 85.3h.6zM147.3 85.4h.6zM147.3 85.5h.7zM147.3 85.6h.7zM147.5 85.7h.5zM147.6 85.8h.4zM147.7 85.9h.3zM147.8 85.9h.2z"/>
<path d="M146.7 156.3h.2zM146.7 156.4h.3zM146.7 156.5h.5zM146.7 156.5h.5zM146.7 156.6h.6zM146.7 156.7h.6zM146.8 156.8h.5zM146.8 156.9h.5zM146.8 157h.5zM146.8 157.1h.5zM146.8 157.1h.5zM146.8 157.2h.5zM146.8 157.3h.5zM146.9 157.4h.4zM146.9 157.5h.4zM146.9 157.6h.4zM146.9 157.6h.4zM146.9 157.7h.4zM146.9 157.8h.4zM146.9 157.9h.4zM146.9 158h.4zM147 158.1h.3zM147 158.2h.3zM147 158.2h.3zM147 158.3h.3zM147 158.4h.3zM147 158.5h.3zM147 158.6h.3zM147.1 158.7h.2zM147.1 158.7h.2zM147.1 158.8h.2zM147.1 158.9h.2zM147.1 159h.2zM147.1 159.1h.2zM147.1 159.2h.2zM147.2 159.3h.1zM147.2 159.3h.1zM147.2 159.4h.1zM147.2 159.5h.1zM147.2 159.6h.1zM147.2 159.7h.1zM147.2 159.8h.1zM147.2 159.9h.1z"/>
<path d="M147.8 156.3h.2zM147.7 156.4h.3zM147.6 156.5h.4zM147.5 156.5h.5zM147.3 156.6h.7zM147.3 156.7h.7zM147.3 156.8h.6zM147.3 156.9h.6zM147.3 157h.6zM147.3 157.1h.6zM147.3 157.1h.6zM147.3 157.2h.6zM147.3 157.3h.6zM147.3 157.4h.5zM147.3 157.5h.5zM147.3 157.6h.5zM147.3 157.6h.5zM147.3 157.7h.5zM147.3 157.8h.5zM147.3 157.9h.5zM147.3 158h.5zM147.3 158.1h.4zM147.3 158.2h.4zM147.3 158.2h.4zM147.3 158.3h.4zM147.3 158.4h.4zM147.3 158.5h.4zM147.3 158.6h.4zM147.3 158.7h.4zM147.3 158.7h.4zM147.3 158.8h.4zM147.3 158.9h.4zM147.3 159h.4zM147.3 159.1h.4zM147.3 159.2h.4zM147.3 159.3h.3zM147.3 159.3h.3zM147.3 159.4h.3zM147.3 159.5h.3zM147.3 159.6h.3zM147.3 159.7h.3zM147.3 159.8h.3zM147.3 159.9h.3zM147.3 159.9h.2zM147.3 160h.2zM147.3 160.1h.2zM147.3 160.2h.2zM147.3 160.3h.2zM147.3 160.4h.2zM147.3 160.4h.2z"/>
<path d="M78.2 164.3h.2zM78.2 164.3h.3zM78.2 164.4h.5zM78.2 164.5h.5zM78.2 164.6h.6zM78.2 164.7h.6zM78.3 164.8h.5zM78.3 164.8h.5zM78.3 164.9h.5zM78.3 165h.5zM78.3 165.1h.5zM78.3 165.2h.5zM78.3 165.3h.5zM78.4 165.4h.4zM78.4 165.4h.4zM78.4 165.5h.4zM78.4 165.6h.4zM78.4 165.7h.4zM78.4 165.8h.4zM78.4 165.9h.4zM78.4 165.9h.4zM78.5 166h.3zM78.5 166.1h.3zM78.5 166.2h.3zM78.5 166.3h.3zM78.5 166.4h.3zM78.5 166.5h.3zM78.5 166.5h.3zM78.6 166.6h.2zM78.6 166.7h.2zM78.6 166.8h.2zM78.6 166.9h.2zM78.6 167h.2zM78.6 167h.2zM78.6 167.1h.2zM78.7 167.2h.1zM78.7 167.3h.1zM78.7 167.4h.1zM78.7 167.5h.1zM78.7 167.6h.1zM78.7 167.6h.1zM78.7 167.7h.1zM78.7 167.8h.1z"/>
<path d="M79.3 164.3h.2zM79.2 164.3h.3zM79.1 164.4h.4zM79 164.5h.5zM78.8 164.6h.7zM78.8 164.7h.7zM78.8 164.8h.6zM78.8 164.8h.6zM78.8 164.9h.6zM78.8 165h.6zM78.8 165.1h.6zM78.8 165.2h.6zM78.8 165.3h.6zM78.8 165.4h.5zM78.8 165.4h.5zM78.8 165.5h.5zM78.8 165.6h.5zM78.8 165.7h.5zM78.8 165.8h.5zM78.8 165.9h.5zM78.8 165.9h.5zM78.8 166h.4zM78.8 166.1h.4zM78.8 166.2h.4zM78.8 166.3h.4zM78.8 166.4h.4zM78.8 166.5h.4zM78.8 166.5h.4zM78.8 166.6h.4zM78.8 166.7h.4zM78.8 166.8h.4zM78.8 166.9h.4zM78.8 167h.4zM78.8 167h.4zM78.8 167.1h.4zM78.8 167.2h.3zM78.8 167.3h.3zM78.8 167.4h.3zM78.8 167.5h.3zM78.8 167.6h.3zM78.8 167.6h.3zM78.8 167.7h.3zM78.8 167.8h.3zM78.8 167.9h.2zM78.8 168h.2zM78.8 168.1h.2zM78.8 168.1h.2zM78.8 168.2h.2zM78.8 168.3h.2zM78.8 168.4h.2z"/>
<path d="M161.5 186.3h.2zM161.5 186.4h.3zM161.5 186.4h.5zM161.5 186.5h.6zM161.5 186.6h.6zM161.5 186.7h.6zM161.6 186.8h.5zM161.6 186.9h.5zM161.6 186.9h.5zM161.6 187h.5zM161.6 187.1h.5zM161.6 187.2h.5zM161.6 187.3h.5zM161.7 187.4h.4zM161.7 187.5h.4zM161.7 187.5h.4zM161.7 187.6h.4zM161.7 187.7h.4zM161.7 187.8h.4zM161.7 187.9h.4zM161.7 188h.4zM161.8 188h.3zM161.8 188.1h.3zM161.8 188.2h.3zM161.8 188.3h.3zM161.8 188.4h.3zM161.8 188.5h.3zM161.8 188.6h.3zM161.9 188.6h.2zM161.9 188.7h.2zM161.9 188.8h.2zM161.9 188.9h.2zM161.9 189h.2zM161.9 189.1h.2zM161.9 189.1h.2zM162 189.2h.1zM162 189.3h.1zM162 189.4h.1zM162 189.5h.1zM162 189.6h.1zM162 189.7h.1zM162 189.7h.1zM162 189.8h.1z"/>
<path d="M162.6 186.3h.1zM162.5 186.4h.2zM162.4 186.4h.3zM162.3 186.5h.4zM162.1 186.6h.6zM162.1 186.7h.6zM162.1 186.8h.6zM162.1 186.9h.5zM162.1 186.9h.5zM162.1 187h.5zM162.1 187.1h.5zM162.1 187.2h.5zM162.1 187.3h.5zM162.1 187.4h.5zM162.1 187.5h.5zM162.1 187.5h.5zM162.1 187.6h.5zM162.1 187.7h.5zM162.1 187.8h.5zM162.1 187.9h.5zM162.1 188h.5zM162.1 188h.5zM162.1 188.1h.5zM162.1 188.2h.5zM162.1 188.3h.4zM162.1 188.4h.4zM162.1 188.5h.4zM162.1 188.6h.4zM162.1 188.6h.4zM162.1 188.7h.4zM162.1 188.8h.4zM162.1 188.9h.4zM162.1 189h.3zM162.1 189.1h.3zM162.1 189.1h.3zM162.1 189.2h.3zM162.1 189.3h.3zM162.1 189.4h.3zM162.1 189.5h.3zM162.1 189.6h.3zM162.1 189.7h.3zM162.1 189.7h.2zM162.1 189.8h.2zM162.1 189.9h.2zM162.1 190h.2zM162.1 190.1h.2zM162.1 190.2h.2zM162.1 190.2h.2zM162.1 190.3h.2z"/>
<path d="M90.6 204.2h4.5zM91.3 204.3h3.9zM91.9 204.4h3.3zM92.5 204.5h2.8zM93.1 204.6h2.2zM93.7 204.6h1.7zM94.4 204.7h1.1zM95 204.8h.6z"/>
<path d="M95 203.6h.6zM94.4 203.7h1.1zM93.7 203.8h1.7zM93.1 203.9h2.2zM92.5 204h2.8zM91.9 204h3.3zM91.3 204.1h3.9z"/>
<path d="M129.7 203.6h.6zM129.8 203.7h1.1zM129.9 203.8h1.7zM129.9 203.9h2.3zM130 204h2.8zM130 204h3.4zM130.1 204.1h3.9z"/>
<path d="M130.1 204.2h4.5zM130.1 204.3h3.9zM130 204.4h3.4zM130 204.5h2.8zM129.9 204.6h2.3zM129.9 204.6h1.7zM129.8 204.7h1.1zM129.7 204.8h.6z"/>
</g>
<text font-size="15.6" x="101.3" y="269.4">Втулка</text>
<g font-size="10.9">
<text x="79.2" y="9.4" transform="rotate(-180 79.2 9.4)">МЧ00.51.00.06</text>
<text x="121.8" y="248.1">МЧ00.51.00.06</text>
</g>
<text font-size="10.7" x="86.2" y="288.1">Сталь 20 ГОСТ 1050-74</text>
<g font-size="8.5">
<text x="76.2" y="126.8" transform="rotate(-90 76.2 126.8)">Ç</text>
<text x="144.8" y="126.8" transform="rotate(-90 144.8 126.8)">Ç</text>
<text x="159.5" y="138.8" transform="rotate(-90 159.5 138.8)">Ç</text>
</g>
<g font-size="7.8">
<text x="121.2" y="46.4">10</text>
<text x="76.2" y="123.3" transform="rotate(-90 76.2 123.3)">4</text>
<text x="76.2" y="120.2" transform="rotate(-90 76.2 120.2)">8</text>
<text x="144.8" y="123.3" transform="rotate(-90 144.8 123.3)">4</text>
<text x="144.8" y="120.2" transform="rotate(-90 144.8 120.2)">0</text>
<text x="159.5" y="135.3" transform="rotate(-90 159.5 135.3)">7</text>
<text x="159.5" y="132.2" transform="rotate(-90 159.5 132.2)">0</text>
<text x="108.7" y="201.9">22</text>
<text x="192.6" y="267.2">2:1</text>
</g>
<g font-size="5.4">
<text x="12.6" y="46.3" transform="rotate(-90 12.6 46.3)">Перв. примен.</text>
<text x="12.6" y="103.4" transform="rotate(-90 12.6 103.4)">Справ. №</text>
<text x="12.6" y="176.1" transform="rotate(-90 12.6 176.1)">Подп. и дата</text>
<text x="12.6" y="205.2" transform="rotate(-90 12.6 205.2)">Инв. № дубл.</text>
<text x="12.6" y="230.9" transform="rotate(-90 12.6 230.9)">Взам. инв. №</text>
<text x="159.3" y="256.6">Лит.</text>
<text x="173.4" y="256.6">Масса</text>
<text x="188.3" y="256.6">Масштаб</text>
<text x="12.6" y="261.1" transform="rotate(-90 12.6 261.1)">Подп. и дата</text>
<text x="41.6" y="261.6">№ докум.</text>
<text x="63.9" y="261.6">Подп.</text>
<text x="21" y="266.6">Разраб.</text>
<text x="21" y="271.6">Пров.</text>
<text x="21" y="276.6">Т.контр.</text>
<text x="157.1" y="276.6">Лист</text>
<text x="178.3" y="276.6">Листов</text>
<text x="198.5" y="276.6">1</text>
<text x="21" y="286.6">Н.контр.</text>
<text x="7.5" y="292.5" transform="rotate(-90 7.5 292.5)">КОМПАС-3Dv21 Учебнаяверсия©2022ООО&quot;АСКОН-Системыпроектирования&quot;, Россия. Всеправазащищены.</text>
<text x="12.6" y="290.2" transform="rotate(-90 12.6 290.2)">Инв. № подл.</text>
<text x="21" y="291.6">Утв.</text>
<text x="8.5" y="296.7">Недлякоммерческогоиспользования</text>
<text x="96" y="296.6">Копировал</text>
<text x="166" y="296.6">Формат</text>
<text x="186" y="296.6">A4</text>
</g>
<g font-size="5.3">
<text x="21.1" y="261.6">Изм.</text>
<text x="28.1" y="261.6">Лист</text>
<text x="76.1" y="261.6">Дата</text>
</g>
</svg>
